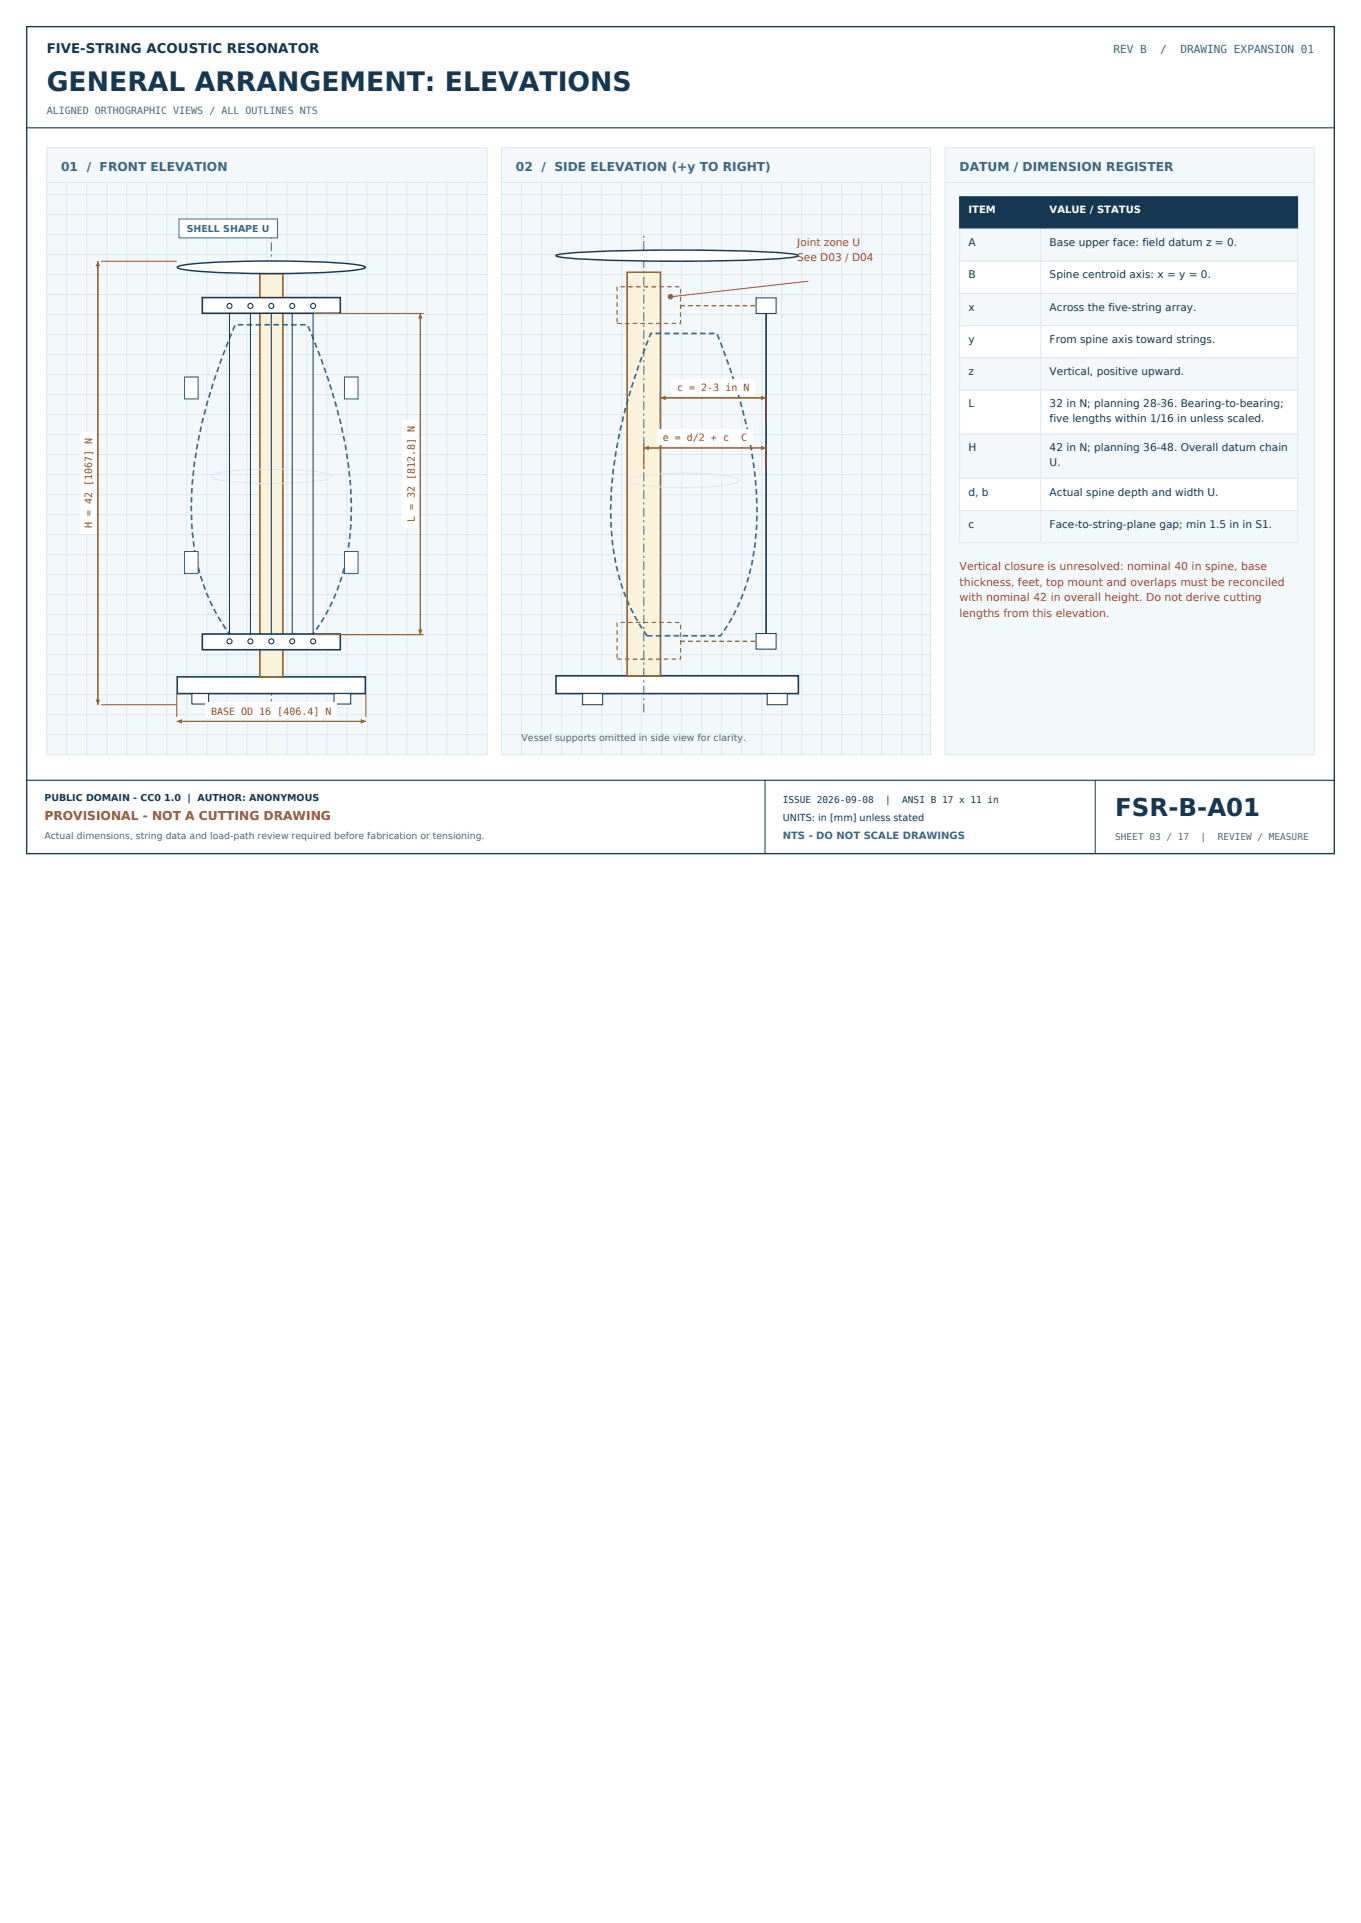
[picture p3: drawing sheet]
<svg xmlns="http://www.w3.org/2000/svg" width="210mm" height="297mm" viewBox="0 0 210 297" stroke-linecap="round" stroke-linejoin="round" font-family="sans-serif">
<path d="M4.1 4.1h201.7v127.6h-201.7z" fill="none" stroke="#163751" stroke-width=".21"/>
<path d="M4.1 19.7h201.7M4.1 120.4h201.7" fill="none" stroke="#163751" stroke-width=".17"/>
<path d="M118 120.4v11.3M168.9 120.4v11.3" fill="none" stroke="#163751" stroke-width=".15"/>
<path d="M7.2 22.8h67.9v93.6h-67.9z" fill-rule="evenodd" fill="#f3f8fb" stroke="#dce8ef" stroke-width=".15"/>
<g fill="none" stroke="#dce8ef" stroke-width=".15">
<path d="M7.2 39.3h67.9M7.2 36.2h67.9M7.2 33.1h67.9M7.2 30h67.9M7.2 28.1h67.9M10.3 28.1v88.3M13.4 28.1v88.3M16.5 28.1v88.3M19.5 28.1v88.3M22.6 28.1v88.3M25.7 28.1v88.3M28.8 28.1v88.3"/>
<path d="M31.9 28.1v88.3M35 28.1v88.3M38.1 28.1v88.3M41.2 28.1v88.3M44.2 28.1v88.3M47.3 28.1v88.3M50.4 28.1v88.3M53.5 28.1v88.3M56.6 28.1v88.3M59.7 28.1v88.3M62.8 28.1v88.3M65.9 28.1v88.3"/>
<path d="M68.9 28.1v88.3M72 28.1v88.3M7.2 57.8h67.9M7.2 54.7h67.9M7.2 51.6h67.9M7.2 48.5h67.9M7.2 45.4h67.9M7.2 42.4h67.9M7.2 79.4h67.9M7.2 76.3h67.9M7.2 73.2h67.9M7.2 70.1h67.9"/>
<path d="M7.2 67.1h67.9M7.2 64h67.9M7.2 60.9h67.9M7.2 97.9h67.9M7.2 94.8h67.9M7.2 91.7h67.9M7.2 88.7h67.9M7.2 85.6h67.9M7.2 82.5h67.9M7.2 113.4h67.9M7.2 110.3h67.9M7.2 107.2h67.9"/>
<path d="M7.2 104.1h67.9M7.2 101h67.9"/>
</g>
<path d="M77.3 22.8h66.2v93.6h-66.2z" fill-rule="evenodd" fill="#f3f8fb" stroke="#dce8ef" stroke-width=".15"/>
<g fill="none" stroke="#dce8ef" stroke-width=".15">
<path d="M77.3 39.3h66.2M77.3 36.2h66.2M77.3 33.1h66.2M77.3 30h66.2M77.3 28.1h66.2M80.4 28.1v88.3M83.5 28.1v88.3M86.6 28.1v88.3M89.7 28.1v88.3M92.8 28.1v88.3M95.9 28.1v88.3M98.9 28.1v88.3"/>
<path d="M102 28.1v88.3M105.1 28.1v88.3M108.2 28.1v88.3M111.3 28.1v88.3M114.4 28.1v88.3M117.5 28.1v88.3M120.6 28.1v88.3M123.6 28.1v88.3M126.7 28.1v88.3M129.8 28.1v88.3M132.9 28.1v88.3M136 28.1v88.3"/>
<path d="M139.1 28.1v88.3M142.2 28.1v88.3M77.3 57.8h66.2M77.3 54.7h66.2M77.3 51.6h66.2M77.3 48.5h66.2M77.3 45.4h66.2M77.3 42.4h66.2M77.3 79.4h66.2M77.3 76.3h66.2M77.3 73.2h66.2M77.3 70.1h66.2"/>
<path d="M77.3 67.1h66.2M77.3 64h66.2M77.3 60.9h66.2M77.3 97.9h66.2M77.3 94.8h66.2M77.3 91.7h66.2M77.3 88.7h66.2M77.3 85.6h66.2M77.3 82.5h66.2M77.3 113.4h66.2M77.3 110.3h66.2M77.3 107.2h66.2"/>
<path d="M77.3 104.1h66.2M77.3 101h66.2"/>
</g>
<path d="M145.8 22.8h56.9v93.6h-56.9z" fill-rule="evenodd" fill="#f3f8fb" stroke="#dce8ef" stroke-width=".15"/>
<path d="M145.8 28.1h56.9" fill="none" stroke="#dce8ef" stroke-width=".15"/>
<path d="M41.8 110.1v-74" fill="none" stroke="#356a8a" stroke-width=".15" stroke-dasharray="1.4 .5 .3 .5" stroke-linecap="butt"/>
<path d="M27.3 104.4h29.1v2.6h-29.1z" fill-rule="evenodd" fill="#fff" stroke="#163751" stroke-width=".24"/>
<g fill="#fff" stroke="#163751" stroke-width=".15">
<path d="M29.6 107h2.6v1.6h-2.6z" fill-rule="evenodd"/>
<path d="M51.5 107h2.6v1.6h-2.6z" fill-rule="evenodd"/>
</g>
<path d="M40.1 42.2h3.5v62.2h-3.5z" fill-rule="evenodd" fill="#faf2db" stroke="#946014" stroke-width=".24"/>
<path d="M36.3 50.1h11.1a79.6 79.6 0 0 1 6.6 24.1 35.3 35.3 0 0 1-3.7 20.5l-2.3 3.4h-12.3a31.4 31.4 0 0 1-6.2-19.4 67.6 67.6 0 0 1 4.8-23.6z" fill="none" stroke="#356a8a" stroke-width=".26" stroke-dasharray=".9 .5" stroke-linecap="butt"/>
<path d="M32.7 73.3a14.2 14.2 0 0 1 4.9-.8 56.2 56.2 0 0 1 12.5 .5l.9 .3 .1 .2a2.38 2.38 0 0 1-1.8 .6 59 59 0 0 1-15.7-.1l-.9-.3-.1-.2z" fill="none" stroke="#dce8ef" stroke-width=".15"/>
<g fill="#fff" stroke="#163751" stroke-width=".24">
<path d="M31.2 97.8h21.3v2.4h-21.3z" fill-rule="evenodd"/>
<path d="M31.2 45.9h21.3v2.4h-21.3z" fill-rule="evenodd"/>
</g>
<path d="M35.4 48.3v49.7" fill="none" stroke="#163751" stroke-width=".15"/>
<g fill="#fff" stroke="#163751" stroke-width=".17">
<circle cx="35.4" cy="98.9" r=".39"/>
<circle cx="35.4" cy="47.2" r=".39"/>
</g>
<path d="M38.6 48.3v49.7" fill="none" stroke="#163751" stroke-width=".15"/>
<g fill="#fff" stroke="#163751" stroke-width=".17">
<circle cx="38.6" cy="98.9" r=".39"/>
<circle cx="38.6" cy="47.2" r=".39"/>
</g>
<path d="M41.8 48.3v49.7" fill="none" stroke="#163751" stroke-width=".15"/>
<g fill="#fff" stroke="#163751" stroke-width=".17">
<circle cx="41.8" cy="98.9" r=".39"/>
<circle cx="41.8" cy="47.2" r=".39"/>
</g>
<path d="M45.1 48.3v49.7" fill="none" stroke="#163751" stroke-width=".15"/>
<g fill="#fff" stroke="#163751" stroke-width=".17">
<circle cx="45.1" cy="98.9" r=".39"/>
<circle cx="45.1" cy="47.2" r=".39"/>
</g>
<path d="M48.3 48.3v49.7" fill="none" stroke="#163751" stroke-width=".15"/>
<g fill="#fff" stroke="#163751" stroke-width=".17">
<circle cx="48.3" cy="98.9" r=".39"/>
<circle cx="48.3" cy="47.2" r=".39"/>
</g>
<path d="M27.3 41.2a3.4 3.4 0 0 1 2-.4 157.3 157.3 0 0 1 25.9 .1l1 .2 .2 .1a3.4 3.4 0 0 1-2 .5 157.3 157.3 0 0 1-25.9-.1l-1-.2z" fill-rule="evenodd" fill="#fff" stroke="#163751" stroke-width=".22"/>
<g fill="#fff" stroke="#176d6b" stroke-width=".15">
<path d="M28.5 85.1h2.1v3.4h-2.1z" fill-rule="evenodd"/>
<path d="M53.1 85.1h2.1v3.4h-2.1z" fill-rule="evenodd"/>
<path d="M28.5 58.2h2.1v3.4h-2.1z" fill-rule="evenodd"/>
<path d="M53.1 58.2h2.1v3.4h-2.1z" fill-rule="evenodd"/>
</g>
<path d="M15.1 40.3v68.4M15.6 40.3h11.7M15.6 108.7h11.7" fill="none" stroke="#946014" stroke-width=".15"/>
<path d="M15.1 40.3l.3 .8h-.7z" fill="#946014"/>
<path d="M15.1 40.3v68.4" fill="none" stroke="#946014" stroke-width=".15"/>
<path d="M14.7 107.9h.7l-.3 .8z" fill="#946014"/>
<path d="M12.3 66.7h2.4v15.6h-2.4z" fill-rule="evenodd" fill="#fff"/>
<path d="M48.4 48.4h16.9M64.8 48.4v49.5M48.4 97.9h16.9" fill="none" stroke="#946014" stroke-width=".15"/>
<path d="M64.8 48.4l.4 .7h-.7z" fill="#946014"/>
<path d="M64.8 48.4v49.5" fill="none" stroke="#946014" stroke-width=".15"/>
<path d="M64.5 97.1h.7l-.4 .8z" fill="#946014"/>
<path d="M62.1 64.8h2.4v16.6h-2.4z" fill-rule="evenodd" fill="#fff"/>
<path d="M27.3 107v3.6M27.3 111.3h29.1M56.4 107v3.6" fill="none" stroke="#946014" stroke-width=".15"/>
<path d="M55.6 110.9l.8 .4-.8 .3z" fill="#946014"/>
<path d="M27.3 111.3h29.1" fill="none" stroke="#946014" stroke-width=".15"/>
<path d="M27.3 111.3l.7-.4v.7z" fill="#946014"/>
<path d="M31.7 108.4h20.3v2.4h-20.3z" fill-rule="evenodd" fill="#fff"/>
<path d="M27.6 33.8h15.2v2.9h-15.2z" fill-rule="evenodd" fill="#fff" stroke="#356a8a" stroke-width=".15"/>
<path d="M85.7 104.3h37.4v2.7h-37.4z" fill-rule="evenodd" fill="#fff" stroke="#163751" stroke-width=".24"/>
<path d="M96.7 42h5.2v62.3h-5.2z" fill-rule="evenodd" fill="#faf2db" stroke="#946014" stroke-width=".24"/>
<path d="M100.4 51.4h10.2a78.9 78.9 0 0 1 6.1 25.6 33.8 33.8 0 0 1-4.5 19.5l-1.1 1.6h-11.3a31.8 31.8 0 0 1-5.6-18.9 71 71 0 0 1 5.2-25.3z" fill="none" stroke="#356a8a" stroke-width=".26" stroke-dasharray=".9 .5" stroke-linecap="butt"/>
<path d="M97.1 73.9a12 12 0 0 1 4.5-.8 47 47 0 0 1 11.4 .5l.8 .3 .2 .2a2.1 2.1 0 0 1-1.7 .7 49.4 49.4 0 0 1-14.4-.2l-.8-.3-.1-.2z" fill="none" stroke="#dce8ef" stroke-width=".15"/>
<path d="M116.6 97.7h3.1v2.4h-3.1z" fill-rule="evenodd" fill="#fff" stroke="#163751" stroke-width=".15"/>
<path d="M95.2 96h9.8v5.7h-9.8z" fill="none" stroke="#a13f3b" stroke-width=".17" stroke-dasharray=".7 .5" stroke-linecap="butt"/>
<path d="M105 98.9h11.6" fill="none" stroke="#a13f3b" stroke-width=".21" stroke-dasharray=".7 .5" stroke-linecap="butt"/>
<path d="M116.6 46h3.1v2.4h-3.1z" fill-rule="evenodd" fill="#fff" stroke="#163751" stroke-width=".15"/>
<path d="M95.2 44.2h9.8v5.7h-9.8z" fill="none" stroke="#a13f3b" stroke-width=".17" stroke-dasharray=".7 .5" stroke-linecap="butt"/>
<path d="M105 47.2h11.6" fill="none" stroke="#a13f3b" stroke-width=".21" stroke-dasharray=".7 .5" stroke-linecap="butt"/>
<path d="M118.2 48.4v49.3" fill="none" stroke="#163751" stroke-width=".26"/>
<path d="M99.3 109.9v-73.9" fill="none" stroke="#356a8a" stroke-width=".15" stroke-dasharray="1.4 .5 .3 .5" stroke-linecap="butt"/>
<path d="M85.7 39.4a11.7 11.7 0 0 1 4.2-.5 291.4 291.4 0 0 1 32.1 .3l1.1 .2a11.7 11.7 0 0 1-4.1 .6 291.4 291.4 0 0 1-32.2-.3z" fill-rule="evenodd" fill="#fff" stroke="#163751" stroke-width=".22"/>
<g fill="#fff" stroke="#163751" stroke-width=".15">
<path d="M89.9 107h3v1.7h-3z" fill-rule="evenodd"/>
<path d="M118.3 107h3.1v1.7h-3.1z" fill-rule="evenodd"/>
</g>
<path d="M101.9 60.7v4.6M101.9 61.4h16.3M118.2 60.7v4.6" fill="none" stroke="#946014" stroke-width=".15"/>
<path d="M117.4 61l.8 .4-.8 .3z" fill="#946014"/>
<path d="M101.9 61.4h16.3" fill="none" stroke="#946014" stroke-width=".15"/>
<path d="M101.9 61.4l.7-.4v.7z" fill="#946014"/>
<path d="M103.6 58.5h12.8v2.4h-12.8z" fill-rule="evenodd" fill="#fff"/>
<path d="M99.3 68.4v4M99.3 69.1h18.9M118.2 68.4v4" fill="none" stroke="#946014" stroke-width=".15"/>
<path d="M117.4 68.8l.8 .3-.8 .4z" fill="#946014"/>
<path d="M99.3 69.1h18.9" fill="none" stroke="#946014" stroke-width=".15"/>
<path d="M99.3 69.1l.8-.3v.7z" fill="#946014"/>
<path d="M101.4 66.2h14.7v2.4h-14.7z" fill-rule="evenodd" fill="#fff"/>
<path d="M124.7 43.4l-21.3 2.4" fill="none" stroke="#a13f3b" stroke-width=".15"/>
<circle cx="103.4" cy="45.8" r=".34" fill="#a13f3b" stroke="#a13f3b" stroke-width=".17"/>
<path d="M148 30.4h52.1v4.9h-52.1z" fill-rule="evenodd" fill="#163751" stroke="#163751" stroke-width=".15"/>
<path d="M148 35.3h52.1v5h-52.1z" fill-rule="evenodd" fill="#f3f8fb" stroke="#dce8ef" stroke-width=".15"/>
<path d="M160.5 35.3v5" fill="none" stroke="#dce8ef" stroke-width=".15"/>
<path d="M148 40.3h52.1v5h-52.1z" fill-rule="evenodd" fill="#fff" stroke="#dce8ef" stroke-width=".15"/>
<path d="M160.5 40.3v5" fill="none" stroke="#dce8ef" stroke-width=".15"/>
<path d="M148 45.3h52.1v4.9h-52.1z" fill-rule="evenodd" fill="#f3f8fb" stroke="#dce8ef" stroke-width=".15"/>
<path d="M160.5 45.3v4.9" fill="none" stroke="#dce8ef" stroke-width=".15"/>
<path d="M148 50.2h52.1v5h-52.1z" fill-rule="evenodd" fill="#fff" stroke="#dce8ef" stroke-width=".15"/>
<path d="M160.5 50.2v5" fill="none" stroke="#dce8ef" stroke-width=".15"/>
<path d="M148 55.2h52.1v5h-52.1z" fill-rule="evenodd" fill="#f3f8fb" stroke="#dce8ef" stroke-width=".15"/>
<path d="M160.5 55.2v5" fill="none" stroke="#dce8ef" stroke-width=".15"/>
<path d="M148 60.2h52.1v6.8h-52.1z" fill-rule="evenodd" fill="#fff" stroke="#dce8ef" stroke-width=".15"/>
<path d="M160.5 60.2v6.8" fill="none" stroke="#dce8ef" stroke-width=".15"/>
<path d="M148 67h52.1v6.8h-52.1z" fill-rule="evenodd" fill="#f3f8fb" stroke="#dce8ef" stroke-width=".15"/>
<path d="M160.5 67v6.8" fill="none" stroke="#dce8ef" stroke-width=".15"/>
<path d="M148 73.8h52.1v5h-52.1z" fill-rule="evenodd" fill="#fff" stroke="#dce8ef" stroke-width=".15"/>
<path d="M160.5 73.8v5" fill="none" stroke="#dce8ef" stroke-width=".15"/>
<path d="M148 78.8h52.1v4.9h-52.1z" fill-rule="evenodd" fill="#f3f8fb" stroke="#dce8ef" stroke-width=".15"/>
<path d="M160.5 78.8v4.9" fill="none" stroke="#dce8ef" stroke-width=".15"/>
<text font-size="4.1" fill="#163751" x="7.2" y="14.1">GENERAL ARRANGEMENT: ELEVATIONS</text>
<text font-size="3.8" fill="#163751" x="172" y="125.9">FSR-B-A01</text>
<text font-size="2.1" fill="#163751" x="7.2" y="8.2">FIVE-STRING ACOUSTIC RESONATOR</text>
<g font-size="1.9" fill="#356a8a">
<text x="9.4" y="26.4">01 / FRONT ELEVATION</text>
<text x="79.6" y="26.4">02 / SIDE ELEVATION (+y TO RIGHT)</text>
<text x="148" y="26.4">DATUM / DIMENSION REGISTER</text>
</g>
<text font-size="1.9" fill="#a13f3b" x="6.9" y="126.6">PROVISIONAL - NOT A CUTTING DRAWING</text>
<g font-size="1.7" fill="#356a8a">
<text x="171.7" y="8.2">REV B</text>
<text x="179" y="8.2">/</text>
<text x="182.1" y="8.2">DRAWING EXPANSION 01</text>
</g>
<g font-size="1.7" fill="#a13f3b">
<text x="148" y="88">Vertical closure is unresolved: nominal 40 in spine, base</text>
<text x="148" y="90.4">thickness, feet, top mount and overlaps must be reconciled</text>
<text x="148" y="92.8">with nominal 42 in overall height. Do not derive cutting</text>
<text x="148" y="95.2">lengths from this elevation.</text>
</g>
<g font-size="1.6" fill="#a13f3b">
<text x="123" y="38">Joint zone U</text>
<text x="123" y="40.3">See D03 / D04</text>
</g>
<g font-size="1.6" fill="#163751">
<text x="149.4" y="38">A</text>
<text x="161.9" y="38">Base upper face: field datum z = 0.</text>
<text x="149.4" y="43">B</text>
<text x="149.4" y="47.9">x</text>
<text x="161.9" y="43">Spine centroid axis: x = y = 0.</text>
<text x="161.9" y="47.9">Across the five-string array.</text>
<text x="149.4" y="52.9">y</text>
<text x="161.9" y="52.9">From spine axis toward strings.</text>
<text x="149.4" y="57.9">z</text>
<text x="161.9" y="57.9">Vertical, positive upward.</text>
<text x="149.4" y="62.9">L</text>
<text x="161.9" y="62.9">32 in N; planning 28-36. Bearing-to-bearing;</text>
<text x="161.9" y="65.1">five lengths within 1/16 in unless scaled.</text>
<text x="149.4" y="69.7">H</text>
<text x="161.9" y="69.7">42 in N; planning 36-48. Overall datum chain</text>
<text x="161.9" y="71.8">U.</text>
<text x="149.4" y="76.4">d, b</text>
<text x="161.9" y="76.4">Actual spine depth and width U.</text>
<text x="149.4" y="81.4">c</text>
<text x="161.9" y="81.4">Face-to-string-plane gap; min 1.5 in in S1.</text>
</g>
<g font-size="1.5" fill="#536773">
<text x="7.2" y="17.7">ALIGNED ORTHOGRAPHIC VIEWS / ALL OUTLINES NTS</text>
<text x="80.4" y="114.4">Vessel supports omitted in side view for clarity.</text>
<text x="172" y="129.6">SHEET 03 / 17</text>
<text x="185.2" y="129.6">|</text>
<text x="187.8" y="129.6">REVIEW / MEASURE</text>
</g>
<g font-size="1.5" fill="#356a8a">
<text x="28.8" y="35.8">SHELL SHAPE U</text>
<text x="120.7" y="129.5">NTS - DO NOT SCALE DRAWINGS</text>
</g>
<g font-size="1.5" fill="#fff">
<text x="149.4" y="32.9">ITEM</text>
<text x="161.9" y="32.9">VALUE / STATUS</text>
</g>
<g font-size="1.5" fill="#946014">
<text x="104.4" y="60.4">c = 2-3 in N</text>
<text x="102.2" y="68.1">e = d/2 + c</text>
<text x="114.3" y="68.1">C</text>
<text x="14.2" y="81.5" transform="rotate(-90 14.2 81.5)">H = 42 [1067] N</text>
<text x="64" y="80.6" transform="rotate(-90 64 80.6)">L = 32 [812.8] N</text>
<text x="32.6" y="110.3">BASE OD 16 [406.4] N</text>
</g>
<g font-size="1.5" fill="#163751">
<text x="6.9" y="123.6">PUBLIC DOMAIN - CC0 1.0 | AUTHOR: ANONYMOUS</text>
<text x="120.7" y="123.8">ISSUE 2026-09-08</text>
<text x="136.5" y="123.8">|</text>
<text x="139.2" y="123.8">ANSI B 17 x 11 in</text>
<text x="120.7" y="126.7">UNITS: in [mm] unless stated</text>
</g>
<text font-size="1.4" fill="#536773" x="6.9" y="129.5">Actual dimensions, string data and load-path review required before fabrication or tensioning.</text>
</svg>
